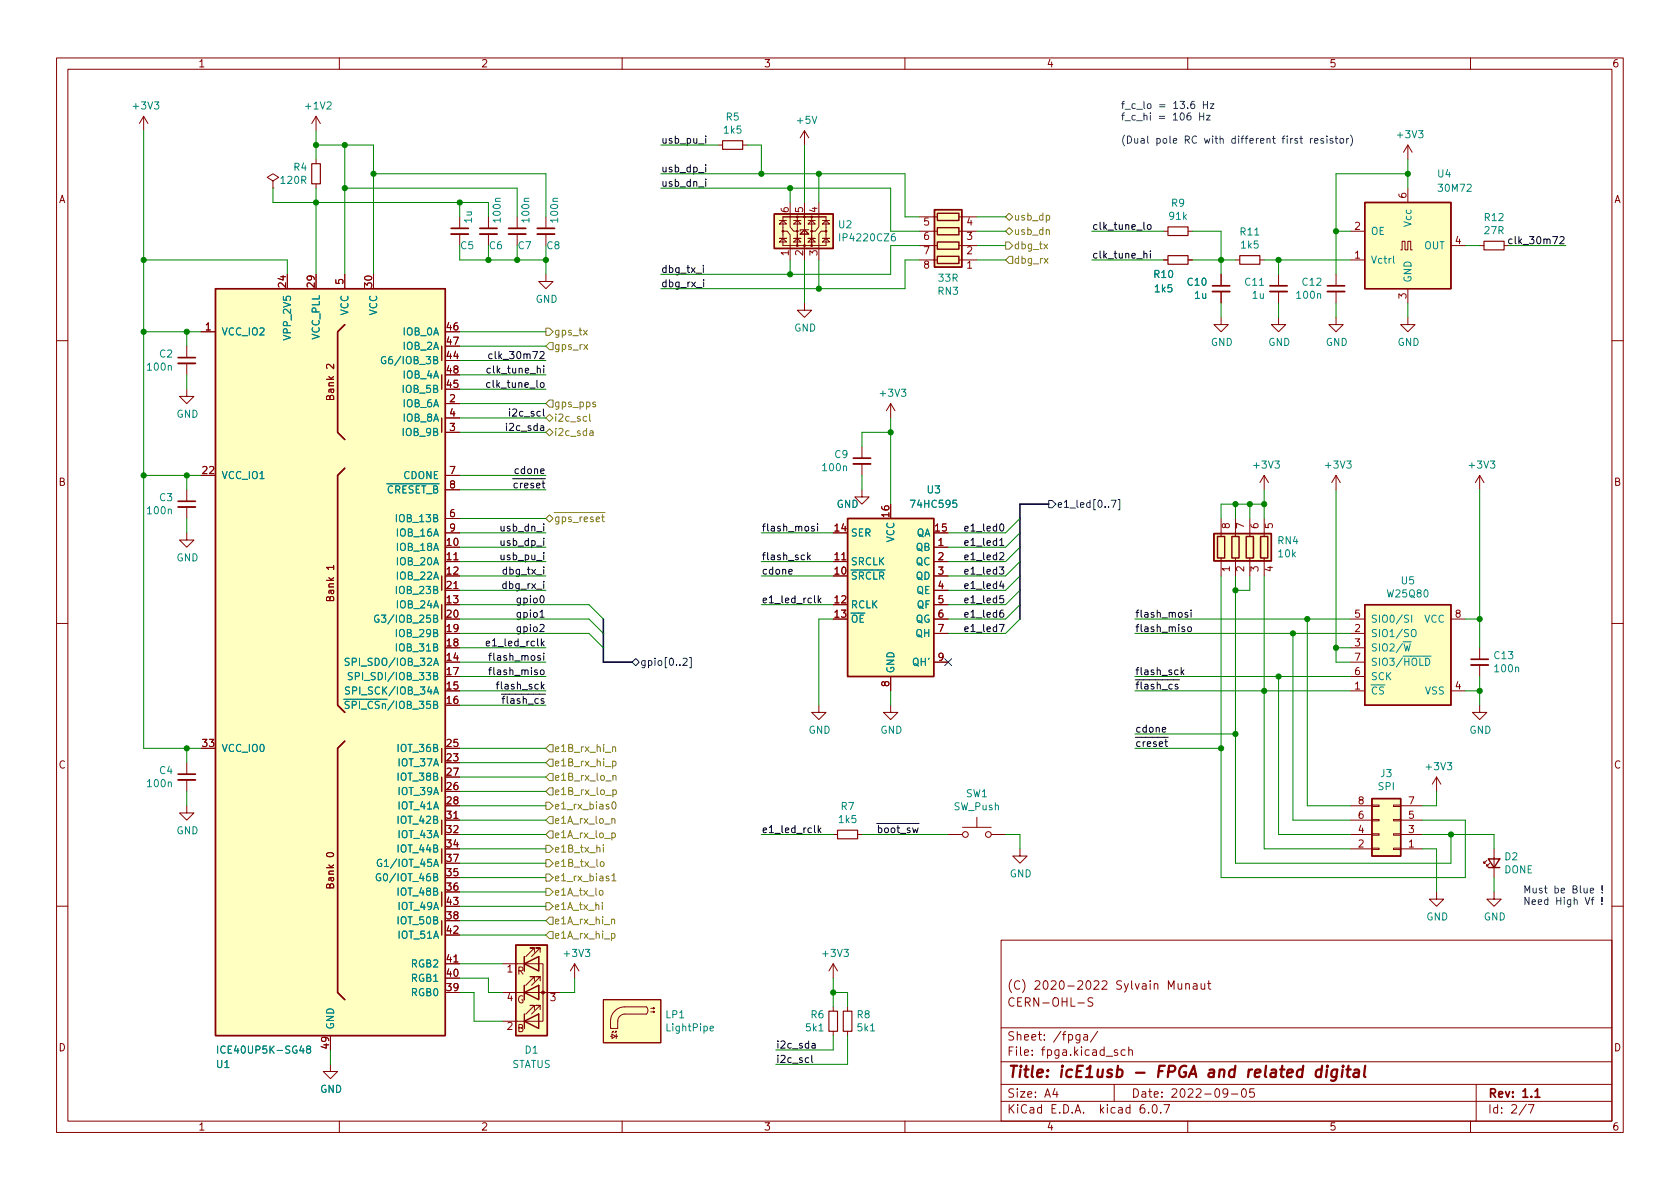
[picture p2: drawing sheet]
<svg xmlns="http://www.w3.org/2000/svg" width="297mm" height="210mm" viewBox="0 0 297 210" stroke-linecap="round" stroke-linejoin="round" font-family="sans-serif">
<g fill="none" stroke="#840000" stroke-width=".18">
<path d="M10 10.2h277v190.1h-277zM12 12.2h273v186.1h-273zM60 10.2v2M110 10.2v2M160 10.2v2M210 10.2v2M260 10.2v2M25.4 20.6l-.8 1.2M25.4 20.6v2.5M25.4 20.6l.8 1.2M48.3 32l1-.6-1-.7-1.1 .7 1.1 .6v1.3M48.3 33.3h.1"/>
<path d="M55.9 20.6l-.8 1.2M55.9 20.6v2.5M55.9 28.2v.8M55.9 32.5v.8M55.9 20.6l.7 1.2M81.3 38.3v2.1M86.4 38.3v2.1M91.4 38.3v2.1M96.5 38.3v2.1M127 25.6h.8M131.3 25.6h.8M137.8 39h1.3"/>
<path d="M138.4 39l.7 .6h-1.3zM138.4 38.3h7.6v5.1h-7.6zM139.7 35.8v4.3l.6 .8h.7M140.3 39.6l.7-.6 .6 .6zM140.3 39h1.3M141 38.3v5.1M142.2 23.1v2.5M142.2 35.8v10.2M142.2 23.1l-.7 1.3M142.2 23.1l.8 1.3M142.9 39.6l.6-.6 .6 .6zM142.9 39h1.2"/>
<path d="M143.5 38.3v5.1M144.8 35.8v4.3l-.7 .8h-.7M145.4 39h1.3M146 39l.7 .6h-1.3zM162.6 38.3h3.1M169.5 38.3h3.2M248.9 25.6l-.7 1.3M248.9 25.6v2.6M248.9 33.3v2.5M248.9 25.6l.8 1.3M35.6 58.7h2.5M61 48.5v2.5"/>
<path d="M81.3 41.4v2M86.4 41.4v2M91.4 41.4v2M96.5 48.5v1.3h1.3l-1.3 1.2-1.3-1.2h1.3M96.5 41.4v2M137.8 42.2h1.3M138.3 40.9h.9l.5 .6v4.5M138.4 42.2l.7 .6h-1.3zM140.3 42.8l.7-.6 .6 .6zM140.3 42.2h1.3M142.2 40.6l.8 .8h-1.5zM142.2 53.6v1.3h1.3l-1.3 1.2-1.2-1.2h1.2"/>
<path d="M142.9 42.8l.6-.6 .6 .6zM142.9 42.2h1.2M143 40.6h-1.5v.3M145.4 42.2h1.3M146 40.9h-.8l-.4 .5v4.6M146 42.2l.7 .6h-1.3zM162.6 43.4h3.1M162.6 46h3.1M162.6 40.9h3.1M169.5 43.4h3.2M169.5 46h3.2M169.5 40.9h3.2"/>
<path d="M205.7 46h.8M205.7 40.9h.8M210.1 46h.7M210.1 40.9h.7M215.9 56.1v1.3h1.3l-1.3 1.3-1.3-1.3h1.3M215.9 48.5v2M215.9 51.6v2M218.4 46h.8M222.8 46h.7M226.1 56.1v1.3h1.2l-1.2 1.3-1.3-1.3h1.3M226.1 48.5v2M226.1 51.6v2"/>
<path d="M236.2 56.1v1.3h1.3l-1.3 1.3-1.3-1.3h1.3M236.2 48.5v2M236.2 51.6v2M238.8 46h2.5M238.8 40.9h2.5M247.6 44.2h.3v-1.5h.5v1.5h.5v-1.5h.5v1.5h.3M248.9 56.1v1.3h1.3l-1.3 1.3-1.3-1.3h1.3M248.9 51v2.6M256.5 43.4h2.6M261.6 43.4h.8M265.9 43.4h.8M10 60.2h2"/>
<path d="M33 68.8v1.3h1.3l-1.3 1.3-1.3-1.3h1.3M33 61.2v2M33 64.3v2M59 64.4v.8l-.9-.8-.4 .3 .1 .4M78.1 61.2v2.5M78.1 66.3v2.5M78.1 73.9v2.5M78.7 71.4h2.6M78.7 76.4h2.6M78.7 73.9h2.6M152.4 79v2M157.5 71.4l-.8 1.2"/>
<path d="M157.5 71.4v2.5M157.5 71.4l.7 1.2M285 60.2h2M33 94.2v1.3h1.3l-1.3 1.3-1.3-1.3h1.3M33 86.6v2M33 89.7v2M59 100v.7M78.7 99.3h2.6M78.7 91.7h2.6M78.7 84.1h2.6M78.7 86.6h2.6M78.7 94.2h2.6"/>
<path d="M147.3 99.3h2.6M152.4 86.6v1.3h1.3l-1.3 1.2-1.3-1.2h1.3M152.4 82v2.1M165.1 96.8h2.5M165.1 99.3h2.5M215.9 91.7v3.2M215.9 98.7v3.1M218.4 91.7v3.2M218.4 98.7v3.1M221 91.7v3.2M221 98.7v3.1M223.5 84.1l-.7 1.2"/>
<path d="M223.5 84.1v2.5M223.5 91.7v3.2M223.5 98.7v3.1M223.5 84.1l.8 1.2M236.2 84.1l-.7 1.2M236.2 84.1v2.5M236.2 84.1l.8 1.2M261.6 84.1l-.7 1.2M261.6 84.1v2.5M261.6 84.1l.8 1.2M10 110.2h2M78.1 101.8v2.6"/>
<path d="M78.1 106.9v2.6M78.7 104.4h2.6M157.5 119.6v2.6M165.1 101.8h2.5M165.1 104.4h2.5M165.1 106.9h2.5M165.1 109.5h2.5M165.1 112h2.5M165.1 117.1h2.5M238.8 109.5h2.5M238.8 112h2.5M238.8 117.1h2.5"/>
<path d="M238.8 114.5h2.5M238.8 119.6h2.5M256.5 109.5h2.6M261.6 114.5v2.1M261.6 117.6v2M285 110.2h2M33 134.9v2M33 137.9v2M78.1 132.3v2.6M78.1 137.4v2.5M144.8 124.7v1.3h1.2l-1.2 1.2-1.3-1.2h1.3M157.5 124.7v1.3h1.2l-1.2 1.2-1.3-1.2h1.3"/>
<path d="M238.8 122.2h2.5M254 137.4l-.8 1.3M254 137.4v2.5M254 137.4l.8 1.3M256.5 122.2h2.6M261.6 124.7v1.3h1.3l-1.3 1.2-1.3-1.2h1.3M33 142.5v1.3h1.3l-1.3 1.2-1.3-1.2h1.3M78.1 145v2.6M78.1 150.1v2.5M78.1 157.7v2.6M78.7 145h2.6M147.3 147.6h.8"/>
<path d="M151.6 147.6h.8M167.6 147.6h2.6M170.2 146.3h5.1M172.7 144.5v1.8M175.3 147.6h2.5M180.3 150.1v1.3h1.3l-1.3 1.2-1.2-1.2h1.2M238.8 147.6h3.8M238.8 150.1h3.8M238.8 145h3.8M238.8 142.5h3.8M242.6 142.4h1.2v.2h-1.2zM242.6 144.9h1.2v.3h-1.2z"/>
<path d="M242.6 147.4h1.2v.3h-1.2zM242.6 150h1.2v.2h-1.2zM246.4 142.4h1.2v.2h-1.2zM246.4 144.9h1.2v.3h-1.2zM246.4 147.4h1.2v.3h-1.2zM246.4 150h1.2v.2h-1.2zM247.6 147.6h3.9M247.6 150.1h3.9M247.6 145h3.9M247.6 142.5h3.9M254 157.7v1.3h1.3l-1.3 1.3-1.3-1.3h1.3M262.9 152.1l-.5 .5v-.2v.2h.2"/>
<path d="M263.4 152.6l-.5 .6v-.3v.3h.2M264.2 157.7v1.3h1.2l-1.2 1.3-1.3-1.3h1.3M264.2 150.1v5.1M10 160.2h2M78.1 162.8v2.5M78.7 170.4h2.6M88.9 170.4h7.1v10.2h-7.1M88.9 175.5h2.5M92.7 174.2v2.6M92.7 169.2v2.5M92.7 175.5h6.4M94.5 178.6v-.8h-.8h.8l-1.5 1.5"/>
<path d="M94.5 173.5v-.8h-.8h.8l-1.5 1.5M94.5 168.4v-.8h-.8h.8l-1.5 1.6M95.2 174.2v2.6zM95.2 174.2h.1M95.2 169.2v2.5zM95.2 169.2h.1M95.5 178.6v-.8h-.8h.8l-1.5 1.5M95.5 173.5v-.8h-.8h.8l-1.5 1.5M95.5 168.4v-.8h-.8h.8l-1.5 1.6M101.6 170.4l-.8 1.3M101.6 170.4v2.6M101.6 170.4l.8 1.3"/>
<path d="M106.7 176.8h10.1v7.6h-10.1zM115.1 178.9h.6l-.1-.1v.3l.1-.2M115.1 178.3h.6l-.1-.1v.2l.1-.1M147.3 170.4v2.6M147.3 178v.8M147.3 170.4l-.7 1.3M147.3 170.4l.8 1.3M149.9 178v.8M177 166.3h108v32h-108zM190.6 177.4h1.1M193.2 176.5l-.6-.1-.2 .3 .1 .4 .6 .3v.4l-.2 .1h-.5M206.6 174.9v-1.5l.5 1.1 .5-1.1v1.5"/>
<path d="M208.3 173.9l.1 1h.3l.2-.1M208.9 173.9v1M209.6 174.1l.3-.2 .3 .1 .1 .9M209.6 173.9v1M211 174h.6v.9M211.6 174.3l-.5 .1a.29 .29 0 0 0-.2 .2 .29 .29 0 0 0 .2 .3h.5M212.4 173.9v1h.4l.2-.1M213 173.9v1M213.5 173.9h.6M213.7 173.4v1.3l.4 .2M285 160.2h2M58.4 188.2v1.3h1.3l-1.3 1.2-1.3-1.2h1.3"/>
<path d="M60 198.3v2M107.9 180.6a2.52 2.52 0 0 1 2.6-2.6h3.8a.9 .9 0 0 1 0 1.3h-3.8a1.29 1.29 0 0 0-1.3 1.3v1.3h-1.3v-1.3M107.9 183.3h.3M108.2 182.9l.6 .4-.6 .3zM108.5 182.4v.1l-.2-.1h.2l-.3 .2M108.8 183.3h.4M109 182.4v.1l-.2-.1h.2l-.3 .2M109 182.9v.7M110 198.3v2M147.3 182.4v.7M149.9 182.4v.7M160 198.3v2"/>
<path d="M177 194.8h108M177 191.8h108M177 187.8h108M177 181.8h108M186.5 192.5l-.4 1h1M186.9 193v1M190.9 182.9v1.2l-.3 .3h-.3M190.9 183l-.4-.1-.3 .3v.4l.2 .3h.5M191.6 183h.6l.1 .9M192.3 183.3l-.5 .1a.29 .29 0 0 0-.2 .2 .29 .29 0 0 0 .2 .3h.5M194.1 182.4l-1.3 1.9M197 191.8v3"/>
<path d="M197.6 185.7l-.4-.1-.2 .2 .1 .3 .5 .1v.4h-.6M198.9 185.7l-.4-.1-.3 .3v.4l.2 .3h.5M199.6 185.8l.2-.2 .3 .1 .1 .9M199.6 185.1v1.5M202.3 195.3a.59 .59 0 0 0-.7 .7v.5l.1 .3h.4l.3-.1v-.5l-.1-.2-.4-.1-.3 .3M203.1 196.7v.1M203.9 195.4l.2-.1a.81 .81 0 0 1 .6 .7 .81 .81 0 0 1-.3 .8h-.2a.81 .81 0 0 1-.6-.6 .81 .81 0 0 1 .3-.8zM205.2 196.7v.1M205.8 195.3h1l-.7 1.5M210 198.3v2M217.1 193.2l-.3 .3h-.3l-.3-.3 .2-.6 .4-.1 .2 .2a.99 .99 0 0 1-.4 1.3h-.2M217.7 193.5h1.2"/>
<path d="M219.7 192.6l.2-.1a.81 .81 0 0 1 .5 .7 .81 .81 0 0 1-.3 .8h-.1a.81 .81 0 0 1-.6-.6 .81 .81 0 0 1 .3-.8zM221.7 192.5h-.7l-.1 .7 .2-.1 .5 .1 .2 .2-.1 .5-.2 .1-.6-.1M260 198.3v2M261 191.8v6.5M269.9 195.3l-1.3 1.9M270.2 195.3h1l-.6 1.5"/>
<circle cx="141" cy="38.3" r=".13"/>
<circle cx="142.2" cy="38.3" r=".13"/>
<circle cx="143.5" cy="38.3" r=".13"/>
<circle cx="138.4" cy="40.9" r=".13"/>
<circle cx="141" cy="43.4" r=".13"/>
<circle cx="141" cy="40.9" r=".13"/>
<circle cx="142.2" cy="43.4" r=".13"/>
<circle cx="143.5" cy="43.4" r=".13"/>
<circle cx="143.5" cy="40.9" r=".13"/>
<circle cx="146" cy="40.9" r=".13"/>
<circle cx="170.7" cy="147.6" r=".51"/>
<circle cx="174.8" cy="147.6" r=".51"/>
</g>
<g fill="none" stroke="#840000" stroke-width=".3">
<path d="M79.8 40.4h3M84.8 40.4h3.1M89.9 40.4h3.1M95 40.4h3M214.4 50.5h3M224.5 50.5h3.1M234.7 50.5h3M31.5 63.2h3M31.5 88.6h3M150.9 81h3M260.1 116.6h3M31.5 136.9h3"/>
<path d="M271.4 193l.4-.5v1.5M271.4 194h.9"/>
</g>
<g fill="none" stroke="#840000" stroke-width=".4">
<path d="M233.7 189.2a.66 .66 0 0 0-1 .3l-.1 .6 .2 .3 .1 .1 .6-.1M233.8 188.5l-.3 2M234.6 189.1l-.1 1.4M234.7 188.5l-.1 .1 .1 .1 .1-.1-.1-.1v.2M236.4 189.2a.66 .66 0 0 0-1 .3v.6l.1 .3 .2 .1 .6-.1M236.4 189.1l-.2 1.6a.6 .6 0 0 1-.9 .3M237.4 189.1l-.2 1.4M237.5 188.5l-.1 .1 .1 .1 .1-.1-.1-.1v.2M238.1 189.1h.7M238.4 188.5l-.2 1.7 .1 .2 .4 .1M239.5 189.2l.2-.1 .5 .1v1.3M240.3 189.6l-.7 .1a.4 .4 0 0 0-.3 .3 .4 .4 0 0 0 .2 .5l.7-.1"/>
<path d="M241.4 188.5l-.2 1.7 .2 .3"/>
</g>
<path d="M79.8 41.4h3M84.8 41.4h3.1M89.9 41.4h3.1M95 41.4h3M214.4 51.6h3M224.5 51.6h3.1M234.7 51.6h3M31.5 64.3h3M31.5 89.7h3M150.9 82h3M260.1 117.6h3M31.5 137.9h3" fill="none" stroke="#840000" stroke-width=".33"/>
<path d="M55.1 29h1.5v3.5h-1.5zM127.8 24.9h3.5v1.5h-3.5zM206.5 40.1h3.6v1.6h-3.6zM206.5 45.2h3.6v1.5h-3.6zM219.2 45.2h3.6v1.5h-3.6zM262.4 42.7h3.5v1.5h-3.5zM148.1 146.8h3.5v1.5h-3.5zM146.6 178.8h1.5v3.6h-1.5zM149.1 178.8h1.5v3.6h-1.5z" fill="none" stroke="#840000" stroke-width=".2"/>
<g fill="#ffffc2" stroke="#ffffc2" stroke-width=".18">
<path d="M136.9 37.8h10.4v6.1h-10.4z"/>
<path d="M165.2 37.1h4.9v10.1h-4.9z"/>
<path d="M241.3 35.8h15.2v15.2h-15.2z"/>
<path d="M149.9 91.7h15.2v27.9h-15.2z"/>
<path d="M242.6 141.2h5v10.2h-5z"/>
<path d="M106.7 176.8h10.1v7.6h-10.1z"/>
<path d="M91.2 167.1h5.6v16h-5.6z"/>
<path d="M214.6 94.4h10.2v4.8h-10.2z"/>
<path d="M241.3 106.9h15.2v17.8h-15.2z"/>
<path d="M38.1 51h40.6v132.1h-40.6z"/>
</g>
<g fill="none" stroke="#840000" stroke-width=".25">
<path d="M136.9 37.8h10.4v6.1h-10.4zM165.2 37.1h4.9v10.1h-4.9zM165.7 37.7h3.8v1.3h-3.8zM241.3 35.8h15.2v15.2h-15.2zM38.1 51h40.6v132.1h-40.6zM61 57.4l-1.3 1.3v17.7l1.3 1.3M165.7 45.3h3.8v1.3h-3.8zM165.7 42.8h3.8v1.3h-3.8zM165.7 40.3h3.8v1.2h-3.8zM61 82.8l-1.3 1.3v40.6l1.3 1.3M149.9 91.7h15.2v27.9h-15.2zM214.6 94.4h10.2v4.8h-10.2z"/>
<path d="M215.3 94.9h1.2v3.8h-1.2zM217.8 94.9h1.3v3.8h-1.3zM220.3 94.9h1.3v3.8h-1.3zM222.9 94.9h1.3v3.8h-1.3zM241.3 106.9h15.2v17.8h-15.2zM61 131.1l-1.3 1.2v43.2l1.3 1.3M242.6 141.2h5v10.2h-5zM263.1 151.9h2.1l-1 1.5zM263.1 153.4h2.1M91.2 167.1h5.6v16h-5.6zM92.7 175.5l2.5-1.3v2.6zM92.7 170.4l2.5-1.2v2.5z"/>
<path d="M92.7 169.2v2.5M92.7 174.2v2.6M92.7 179.3v2.6M92.7 180.6l2.5-1.3v2.6z"/>
</g>
<g fill="none" stroke="#008484" stroke-width=".18">
<path d="M246.4 45.3v1.1l.2 .1M68.2 63.1a.59 .59 0 0 0-.8 .6 .59 .59 0 0 0 .8 .6v-.5h-.2M61.7 116.5l-.4-.1-.2 .1v.4l.5 .2 .1 .3-.2 .3-.5-.1M62.3 119l-.5-.1-.2 .2v.3l.6 .3 .1 .3-.3 .2-.4-.1M66.9 108.8a.59 .59 0 0 0-.7 .6 .59 .59 0 0 0 .7 .6l.1-.5h-.2M249 108.8h-.4l-.2 .1v.4l.5 .2 .1 .3-.2 .2h-.5M249.6 111.5l.2-.2a.43 .43 0 0 1 .6 .4v.5a.42 .42 0 0 1-.4 .4 .42 .42 0 0 1-.5-.4zM249.6 108.8v1.2M61.8 121.5h-.5l-.2 .1v.4l.6 .2 .1 .3-.2 .2h-.5M67.2 154.6a.59 .59 0 0 0-.7 .5 .59 .59 0 0 0 .7 .6l.1-.5h-.2M67.4 152a.59 .59 0 0 0-.7 .6 .59 .59 0 0 0 .7 .6l.1-.5h-.3M38.5 185v1.2"/>
<path d="M54.4 185.5l-.2-.2 .1-.2 .1-.1h.4l.1 .2v.2l-.6 .2-.1 .2v.2l.2 .2h.4l.1-.2v-.4l-.2-.1M125.6 181.9l.6-.1-.1-.3h-.4l-.1 .1v.6h.5"/>
</g>
<circle cx="96" cy="175.5" r=".25" fill="#840000" stroke="#840000" stroke-width=".18"/>
<g fill="none" stroke="#848400" stroke-width=".18">
<path d="M177.8 38.3l.6-.6 .7 .6-.7 .7zM185 38.1h.4l.2 .2-.1 .6h-.5M96.5 58h.7l.6 .7-.6 .6h-.7zM103.2 58.4l.6 .8M103.8 58.4l-.6 .8M177.8 46l.6-.7h.7v1.3h-.7zM177.8 40.9l.6-.6 .7 .6-.7 .6zM177.8 42.8h.6l.7 .6-.7 .7h-.6zM184.6 43.2l.6 .8M184.6 45.7l.7 .8M185 40.7l.2-.1 .3 .1v.8M185.2 43.2l-.6 .8"/>
<path d="M185.3 45.7l-.7 .8M96.5 73.9l.7-.6 .6 .6-.6 .6zM96.5 76.4l.7-.6 .6 .6-.6 .7zM97.2 60.6h.6v1.2h-.6l-.7-.6zM97.2 70.7h.6v1.3h-.6l-.7-.6zM103.2 60.9l.7 .9M103.9 60.9l-.7 .9M104.3 73.2v1.1l.1 .2M104.3 76.2h.5l.1 .8M104.9 76.5h-.5l-.1 .2 .1 .3h.5M105.3 71.2l-.3-.1-.2 .2 .1 .2 .4 .1v.3h-.5M97.2 91.1l.6 .6-.6 .6-.7-.6z"/>
<path d="M97.2 131.7h.6v1.3h-.6l-.7-.7zM97.2 139.3h.6v1.3h-.6l-.7-.7zM97.2 134.2h.6v1.3h-.6l-.7-.6zM97.2 136.8h.6v1.2h-.6l-.7-.6zM108.3 132.2l.2-.1h.3l.1 .8M108.3 134.7l.4-.1 .2 .2-.1 .6h-.5M108.4 139.7h.3l.3 .2-.1 .6h-.5M108.4 137.3l.2-.2 .3 .1v.8M108.4 137.1v.9M96.5 154.6h.7l.6 .6-.6 .6h-.7zM96.5 141.9h.7l.6 .6-.6 .6h-.7zM96.5 149.5h.7l.6 .6-.6 .6h-.7z"/>
<path d="M96.5 157.1h.7l.6 .6-.6 .7h-.7zM96.5 159.6h.7l.6 .7-.6 .6h-.7zM96.5 152h.7l.6 .6-.6 .7h-.7zM97.2 146.9h.6v1.3h-.6l-.7-.6zM97.2 144.4h.6v1.3h-.6l-.7-.7zM106 157.6l.2-.1 .4 .1v.5l-.1 .1-.3 .1-.2-.1zM106.3 152.4h.3l.2 .2v.4l-.2 .2h-.3l-.2-.2zM106.5 159.6v.1M106.5 160v.8M106.7 149.4v.1M106.7 149.8v.9M108.2 154.9l.4-.4v1.3"/>
<path d="M108.2 147.4l.4-.1 .2 .2-.1 .6h-.5M108.2 144.9l.2-.1h.3v.8M108.2 155.8h.7M108.4 141.9l.1-.1a.68 .68 0 0 1 .4 .6 .68 .68 0 0 1-.4 .7 .84 .84 0 0 1-.1-1.2zM97.2 164.7h.6v1.3h-.6l-.7-.7zM97.2 162.2h.6v1.2h-.6l-.7-.6zM108.1 165.1h.4l.2 .2-.1 .6h-.5M108.1 162.7l.2-.2 .3 .1 .1 .8"/>
</g>
<path d="M185.4 88.5h.7l.6 .6-.6 .7h-.7zM196.5 88.5h.8l-.5 1.2M197.7 88.3h.3v1.8h-.3M111.8 117.1l.6-.6 .6 .6-.6 .6zM120.8 116.5l.5-.1 .2 .4-.8 .9h.8M121.9 116.3h.3v1.8h-.3M167 116.5l1.2 1.2M168.2 116.5l-1.2 1.2" fill="none" stroke="#000084" stroke-width=".18"/>
<g fill="none" stroke="#000" stroke-width=".18">
<path d="M124.8 29.1v.2M124.8 31.7v.1M124.8 24.1v.1M124.8 24.5v.8M124.8 29.6v.8M124.8 32.1v.8M203 39.8l.3-.1 .2 .3v.3l-.2 .3-.3-.1-.1-.2zM123.1 48.3h1M124.4 46.9v.1M124.4 47.3v.9M124.4 49.5v.1M124.4 49.9v.8"/>
<path d="M202.2 44.9l.2-.1 .3 .1 .1 .7M203.4 44.4v.1M203.4 44.8v.8M267.4 42.3h-.4l-.3 .2 .2 .5h.5M86.6 67.7h-.3l-.3 .2 .2 .5h.4M86.7 65.2l-.4-.1-.2 .3 .1 .5h.5M87 62.6h-.4l-.2 .2 .1 .6h.5M89.5 74.9v.1M90.1 72.3v.1M90.1 72.7v.9M142.8 97.7v1.3M142.9 98.5l.4 .5"/>
<path d="M143.3 98.1l-.5 .5M143.9 93.1h-.3l-.1 .1v.2l.4 .1v.3h-.4M144.6 92.6v.2M144.6 93.1v.8M170.6 93.5l.6-.1-.1-.3h-.3l-.2 .1v.6h.5M170.6 98.6l.6-.2-.1-.2-.3-.1-.2 .2v.6h.5M170.6 96l.6-.1-.1-.2-.3-.1-.2 .2v.6h.5M86 113.8l.6-.1-.1-.3h-.3l-.2 .2v.6h.5M86.4 118.5h.5M86.4 115.9h.5M86.9 118l-.3 .2v1.1M86.9 115.5l-.3 .2v1.1"/>
<path d="M139.5 101.1l.6-.1-.1-.3h-.3l-.2 .2v.6h.5M144.7 105.3v1.3M144.8 106.1l.4 .5M145.2 105.8l-.5 .4M170.6 106.2l.6-.1-.1-.3h-.3l-.2 .1v.6h.5M170.6 103.6l.6-.1-.1-.2-.3-.1-.2 .2v.6h.5M170.6 111.3l.6-.2-.1-.2-.3-.1-.2 .2v.6h.5M170.6 101.1l.6-.1-.1-.3h-.3l-.2 .2v.6h.5M170.6 108.7l.6-.1-.1-.2-.3-.1-.2 .2v.6h.5M208.8 118v1.3M209 118.8l.3 .5M209.3 118.5l-.5 .4"/>
<path d="M210 108.4l-.3-.1-.2 .2 .1 .2 .4 .1v.3h-.5M210.1 110.9l.3-.1 .3 .3v.3l-.3 .3-.3-.1-.1-.2zM210.6 107.9v.1M210.6 108.3v.8M87.7 121h.5M205.5 129l.6-.1v-.2l-.4-.1-.2 .2 .1 .6h.5M144.7 146v1.2M144.8 146.8l.4 .4M145.2 146.4l-.5 .5M143.5 186.6v1.1l.2 .2M143.6 184.6h.5v.7M144.1 184.8l-.4 .1-.2 .1 .2 .3h.4"/>
</g>
<g fill="none" stroke="#0000c2" stroke-width=".18">
<path d="M212.1 20v1.2M212.8 17.9v1.3M212.8 18.5h.7M212.8 20v1.2M213.5 17.9v1.3M214 18.3h.6l-.6 .9h.6M212.1 20.6h.7M213.3 20.4h.7l-.7 .8h.7M231.7 24.5v.8M232.1 24.5l-.4 .2M232.4 24.9l.6-.1v-.3h-.4l-.2 .2 .1 .6h.5M234 24.5h-.3l-.2 .2 .1 .1 .4 .2v.3h-.5"/>
<path d="M234.6 24.1v.1M234.6 24.5v.8M235.6 24.5h-.3l-.2 .2 .1 .1 .4 .2v.3h-.5M236.1 24.5h.4M236.2 24.1v1l.3 .2M237 24.5h.3l.3 .2v.4l-.3 .2h-.3l-.1-.2zM238.1 24.5v.8M238.5 24.5l-.4 .2M238.8 23.9a1.46 1.46 0 0 1 0 1.9M281.2 157.5l.6-.1-.1-.3h-.3l-.2 .1v.6h.5M281.4 159.1h.4M281.8 158.7l-.3 .2v1"/>
<path d="M283.2 159.8v.1M283.2 158.7v.8M283.3 157.8v.1M283.3 156.6v.8"/>
</g>
<path d="M185.4 89.1h-5.1v20.4M106.7 109.5v7.6h5.1" fill="none" stroke="#000084" stroke-width=".3"/>
<g fill="none" stroke="#008400" stroke-width=".18">
<path d="M25.4 23.1v109.2h10.2M48.3 33.3v2.5h38.1v2.5M55.9 25.6h10.1v22.9M55.9 23.1v5.1M55.9 33.3v15.2M61 33.3h30.4v5M61 25.6v22.9M66 30.7h30.5v7.6M81.3 35.8v2.5M116.8 33.3h40.7v7.6h5.1M116.8 30.7h43.2v7.6h2.6M116.8 25.6h10.2"/>
<path d="M132.1 25.6h2.5v5.1M139.7 33.3v2.5M142.2 25.6v10.2M144.8 30.7v5.1M172.7 38.3h5.1M248.9 30.7h-12.7v17.8M248.9 28.2v5.1M25.4 46h25.4v2.5M25.4 58.7h10.2M33 58.7v2.5M81.3 43.4v2.6h15.2M81.3 58.7h15.2"/>
<path d="M86.4 43.4v2.6M91.4 43.4v2.6M96.5 43.4v5.1M139.7 46v2.5M142.2 46v7.6M144.8 46v5M162.6 46h-2.6v5h-43.2M162.6 43.4h-5.1v5.1h-40.7M172.7 46h5.1M172.7 40.9h5.1M172.7 43.4h5.1M193 46h12.7"/>
<path d="M193 40.9h12.7M210.8 40.9h5.1v7.6M210.8 46h7.6M215.9 53.6v2.5M223.5 46h15.3M226.1 46v2.5M226.1 53.6v2.5M236.2 53.6v2.5M236.2 40.9h2.6M248.9 53.6v2.5M259.1 43.4h2.5M266.7 43.4h10.2"/>
<path d="M33 66.3v2.5M81.3 76.4h15.2M81.3 68.8h15.2M81.3 73.9h15.2M81.3 71.4h15.2M81.3 61.2h15.2M81.3 66.3h15.2M81.3 63.7h15.2M157.5 73.9v15.2M157.5 76.4h-5.1v2.6M25.4 84.1h10.2M33 84.1v2.5"/>
<path d="M33 91.7v2.5M81.3 96.8h15.2M81.3 94.2h15.2M81.3 99.3h15.2M81.3 84.1h15.2M81.3 86.6h15.2M81.3 91.7h15.2M134.6 94.2h12.7M134.6 99.3h12.7M152.4 84.1v2.5M180.3 94.2l-2.5 2.6h-10.2M180.3 91.7l-2.5 2.5h-10.2"/>
<path d="M180.3 99.3l-2.5 2.5h-10.2M180.3 96.8l-2.5 2.5h-10.2M218.4 89.1v2.6M221 89.1v2.6M223.5 86.6v5.1M223.5 89.1h-7.6v2.6M236.2 86.6v30.5h2.6M261.6 86.6v27.9M81.3 114.5h15.2M81.3 109.5h22.8l2.6 2.5M81.3 104.4h15.2M81.3 112h22.8l2.6 2.5"/>
<path d="M81.3 117.1h15.2M81.3 119.6h15.2M81.3 101.8h15.2M81.3 106.9h22.8l2.6 2.6M134.6 101.8h12.7M134.6 106.9h12.7M147.3 109.5h-2.5v15.2M180.3 106.9l-2.5 2.6h-10.2M180.3 101.8l-2.5 2.6h-10.2M180.3 109.5l-2.5 2.5h-10.2M180.3 104.4l-2.5 2.5h-10.2M200.7 109.5h38.1"/>
<path d="M200.7 112h38.1M200.7 119.6h38.1M215.9 101.8v53.4h43.2v-10.2h-7.6M218.4 101.8v50.8h38.1v-5M221 101.8v2.6h-2.6M223.5 101.8v48.3h15.3M226.1 119.6v28h12.7M228.6 112v33h10.2M231.1 109.5v33h7.7M236.2 114.5h2.6M259.1 109.5h2.5M261.6 119.6v5.1"/>
<path d="M33 132.3v2.6M33 139.9v2.6M81.3 122.2h15.2M81.3 132.3h15.2M81.3 139.9h15.2M81.3 134.9h15.2M81.3 124.7h15.2M81.3 137.4h15.2M157.5 122.2v2.5M200.7 122.2h38.1M200.7 129.8h17.7M200.7 132.3h15.2"/>
<path d="M254 139.9v2.6h-2.5M259.1 122.2h2.5M81.3 150.1h15.2M81.3 155.2h15.2M81.3 147.6h15.2M81.3 152.6h15.2M81.3 142.5h15.2M81.3 145h15.2M81.3 157.7h15.2M134.6 147.6h12.7M152.4 147.6h15.2M177.8 147.6h2.5v2.5"/>
<path d="M251.5 150.1h2.5v7.6M251.5 147.6h12.7v2.5M264.2 155.2v2.5M81.3 175.5h2.5v5.1h5.1M81.3 173h5.1v2.5h2.5M81.3 170.4h7.6M81.3 165.3h15.2M81.3 162.8h15.2M81.3 160.3h15.2M101.6 173v2.5h-2.5M147.3 175.5h2.6v2.5M147.3 173v5"/>
<path d="M58.4 185.7v2.5M147.3 183.1v2.6h-10.1M149.9 183.1v5.1h-12.7"/>
</g>
<g fill="#008400" stroke="#008400" stroke-width=".18">
<circle cx="66" cy="30.7" r=".46"/>
<circle cx="81.3" cy="35.8" r=".46"/>
<circle cx="55.9" cy="25.6" r=".46"/>
<circle cx="55.9" cy="35.8" r=".46"/>
<circle cx="61" cy="33.3" r=".46"/>
<circle cx="61" cy="25.6" r=".46"/>
<circle cx="25.4" cy="58.7" r=".46"/>
<circle cx="25.4" cy="46" r=".46"/>
<circle cx="33" cy="84.1" r=".46"/>
<circle cx="25.4" cy="84.1" r=".46"/>
<circle cx="33" cy="58.7" r=".46"/>
<circle cx="33" cy="132.3" r=".46"/>
<circle cx="96.5" cy="46" r=".46"/>
<circle cx="86.4" cy="46" r=".46"/>
<circle cx="91.4" cy="46" r=".46"/>
<circle cx="157.5" cy="76.4" r=".46"/>
<circle cx="144.8" cy="51" r=".46"/>
<circle cx="139.7" cy="48.5" r=".46"/>
<circle cx="134.6" cy="30.7" r=".46"/>
<circle cx="147.3" cy="175.5" r=".46"/>
<circle cx="261.6" cy="122.2" r=".46"/>
<circle cx="261.6" cy="109.5" r=".46"/>
<circle cx="256.5" cy="147.6" r=".46"/>
<circle cx="218.4" cy="89.1" r=".46"/>
<circle cx="223.5" cy="89.1" r=".46"/>
<circle cx="221" cy="89.1" r=".46"/>
<circle cx="226.1" cy="46" r=".46"/>
<circle cx="223.5" cy="122.2" r=".46"/>
<circle cx="215.9" cy="132.3" r=".46"/>
<circle cx="218.4" cy="129.8" r=".46"/>
<circle cx="218.4" cy="104.4" r=".46"/>
<circle cx="144.8" cy="30.7" r=".46"/>
<circle cx="139.7" cy="33.3" r=".46"/>
<circle cx="236.2" cy="40.9" r=".46"/>
<circle cx="248.9" cy="30.7" r=".46"/>
<circle cx="215.9" cy="46" r=".46"/>
<circle cx="231.1" cy="109.5" r=".46"/>
<circle cx="236.2" cy="114.5" r=".46"/>
<circle cx="226.1" cy="119.6" r=".46"/>
<circle cx="228.6" cy="112" r=".46"/>
</g>
<text font-size="2.8" fill="#840000" x="178" y="190.6">Title: icE1usb - FPGA and related digital</text>
<g font-size="2.1" fill="#840000">
<text x="178" y="178">CERN-OHL-S</text>
<text x="178" y="175">(C) 2020-2022 Sylvain Munaut</text>
<text x="178" y="184">Sheet: /fpga/</text>
<text x="178" y="186.7">File: fpga.kicad_sch</text>
<text x="178" y="196.9">KiCad E.D.A. kicad 6.0.7</text>
<text x="178" y="194.1">Size: A4</text>
<text x="200" y="194.1">Date: 2022-09-05</text>
<text x="263" y="194.1">Rev: 1.1</text>
<text x="263" y="196.9">Id: 2/7</text>
</g>
<g font-size="1.8" fill="#840000">
<text x="35" y="11.9">1</text>
<text x="85" y="11.9">2</text>
<text x="135" y="11.9">3</text>
<text x="185" y="11.9">4</text>
<text x="235" y="11.9">5</text>
<text x="285" y="11.9">6</text>
<text x="10.3" y="35.9">A</text>
<text x="248.7" y="35" transform="rotate(-90 248.7 35)">6</text>
<text x="285.3" y="35.9">A</text>
<text x="139.4" y="37.6" transform="rotate(-90 139.4 37.6)">6</text>
<text x="142" y="37.6" transform="rotate(-90 142 37.6)">5</text>
<text x="144.5" y="37.6" transform="rotate(-90 144.5 37.6)">4</text>
<text x="163.3" y="39.9">5</text>
<text x="171" y="39.9">4</text>
<text x="239.5" y="40.6">2</text>
<text x="139.4" y="45.2" transform="rotate(-90 139.4 45.2)">1</text>
<text x="142" y="45.2" transform="rotate(-90 142 45.2)">2</text>
<text x="144.5" y="45.2" transform="rotate(-90 144.5 45.2)">3</text>
<text x="163.3" y="42.4">6</text>
<text x="163.3" y="45">7</text>
<text x="163.3" y="47.5">8</text>
<text x="171" y="47.5">1</text>
<text x="171" y="45">2</text>
<text x="171" y="42.4">3</text>
<text x="239.5" y="45.7">1</text>
<text x="257.3" y="43.2">4</text>
<text x="50.5" y="50.8" transform="rotate(-90 50.5 50.8)">24</text>
<text x="55.6" y="50.8" transform="rotate(-90 55.6 50.8)">29</text>
<text x="60.7" y="50.3" transform="rotate(-90 60.7 50.3)">5</text>
<text x="65.8" y="50.8" transform="rotate(-90 65.8 50.8)">30</text>
<text x="248.7" y="52.8" transform="rotate(-90 248.7 52.8)">3</text>
<text x="36.3" y="58.4">1</text>
<text x="79" y="58.4">46</text>
<text x="79" y="63.5">44</text>
<text x="79" y="61">47</text>
<text x="59.1" y="70.5" transform="rotate(-90 59.1 70.5)">Bank 2</text>
<text x="79" y="68.6">45</text>
<text x="79" y="66">48</text>
<text x="79.5" y="71.1">2</text>
<text x="79.5" y="76.2">3</text>
<text x="79.5" y="73.7">4</text>
<text x="35.8" y="83.8">22</text>
<text x="79.5" y="83.8">7</text>
<text x="10.3" y="85.9">B</text>
<text x="79.5" y="86.4">8</text>
<text x="285.3" y="85.9">B</text>
<text x="79.5" y="91.4">6</text>
<text x="79.5" y="94">9</text>
<text x="147.6" y="94">14</text>
<text x="157.2" y="91.4" transform="rotate(-90 157.2 91.4)">16</text>
<text x="165.4" y="94">15</text>
<text x="217.4" y="93.5" transform="rotate(-90 217.4 93.5)">8</text>
<text x="220" y="93.5" transform="rotate(-90 220 93.5)">7</text>
<text x="222.5" y="93.5" transform="rotate(-90 222.5 93.5)">6</text>
<text x="225" y="93.5" transform="rotate(-90 225 93.5)">5</text>
<text x="79" y="96.5">10</text>
<text x="79" y="99.1">11</text>
<text x="79" y="101.6">12</text>
<text x="147.6" y="101.6">10</text>
<text x="147.6" y="99.1">11</text>
<text x="165.9" y="96.5">1</text>
<text x="165.9" y="99.1">2</text>
<text x="165.9" y="101.6">3</text>
<text x="217.4" y="101.1" transform="rotate(-90 217.4 101.1)">1</text>
<text x="220" y="101.1" transform="rotate(-90 220 101.1)">2</text>
<text x="222.5" y="101.1" transform="rotate(-90 222.5 101.1)">3</text>
<text x="225" y="101.1" transform="rotate(-90 225 101.1)">4</text>
<text x="59.1" y="106" transform="rotate(-90 59.1 106)">Bank 1</text>
<text x="79" y="106.7">13</text>
<text x="79" y="104.1">21</text>
<text x="147.6" y="106.7">12</text>
<text x="165.9" y="104.1">4</text>
<text x="165.9" y="106.7">5</text>
<text x="79" y="111.8">19</text>
<text x="79" y="109.2">20</text>
<text x="147.6" y="109.2">13</text>
<text x="165.9" y="109.2">6</text>
<text x="165.9" y="111.8">7</text>
<text x="239.5" y="111.8">2</text>
<text x="239.5" y="109.2">5</text>
<text x="257.3" y="109.2">8</text>
<text x="79" y="116.8">14</text>
<text x="79" y="119.4">17</text>
<text x="79" y="114.3">18</text>
<text x="165.9" y="116.8">9</text>
<text x="239.5" y="114.3">3</text>
<text x="239.5" y="119.4">6</text>
<text x="239.5" y="116.8">7</text>
<text x="79" y="121.9">15</text>
<text x="79" y="124.5">16</text>
<text x="157.2" y="121.4" transform="rotate(-90 157.2 121.4)">8</text>
<text x="239.5" y="121.9">1</text>
<text x="257.3" y="121.9">4</text>
<text x="10.3" y="135.9">C</text>
<text x="35.8" y="132.1">33</text>
<text x="79" y="134.6">23</text>
<text x="79" y="132.1">25</text>
<text x="79" y="137.2">27</text>
<text x="285.3" y="135.9">C</text>
<text x="79" y="139.7">26</text>
<text x="79" y="142.2">28</text>
<text x="240.2" y="142.2">8</text>
<text x="249.1" y="142.2">7</text>
<text x="79" y="144.8">31</text>
<text x="79" y="147.3">32</text>
<text x="79" y="149.9">34</text>
<text x="240.2" y="149.9">2</text>
<text x="240.2" y="147.3">4</text>
<text x="240.2" y="144.8">6</text>
<text x="249.1" y="149.9">1</text>
<text x="249.1" y="147.3">3</text>
<text x="249.1" y="144.8">5</text>
<text x="79" y="154.9">35</text>
<text x="79" y="152.4">37</text>
<text x="59.1" y="156.8" transform="rotate(-90 59.1 156.8)">Bank 0</text>
<text x="79" y="157.5">36</text>
<text x="79" y="160">43</text>
<text x="79" y="162.6">38</text>
<text x="79" y="165.1">42</text>
<text x="79" y="172.7">40</text>
<text x="79" y="170.2">41</text>
<text x="89.7" y="172">1</text>
<text x="91.4" y="172.3">R</text>
<text x="79" y="175.3">39</text>
<text x="89.7" y="177">4</text>
<text x="91.4" y="177.4">G</text>
<text x="97.3" y="177">3</text>
<text x="10.3" y="185.9">D</text>
<text x="58.2" y="185.4" transform="rotate(-90 58.2 185.4)">49</text>
<text x="89.7" y="182.1">2</text>
<text x="91.4" y="182.5">B</text>
<text x="285.3" y="185.9">D</text>
<text x="35" y="199.9">1</text>
<text x="85" y="199.9">2</text>
<text x="135" y="199.9">3</text>
<text x="185" y="199.9">4</text>
<text x="235" y="199.9">5</text>
<text x="285" y="199.9">6</text>
</g>
<g font-size="1.8" fill="#008484">
<text x="23.7" y="19.3">+3V3</text>
<text x="54.2" y="19.3">+1V2</text>
<text x="128.1" y="23.6">1k5</text>
<text x="128.4" y="21.3">R5</text>
<text x="141" y="21.9">+5V</text>
<text x="247.2" y="24.4">+3V3</text>
<text x="49.8" y="32.5">120R</text>
<text x="52" y="30.2">R4</text>
<text x="254.2" y="31.4">U4</text>
<text x="254.5" y="33.9">30M72</text>
<text x="83.4" y="39.4" transform="rotate(-90 83.4 39.4)">1u</text>
<text x="88.5" y="39.2" transform="rotate(-90 88.5 39.2)">100n</text>
<text x="93.6" y="39.2" transform="rotate(-90 93.6 39.2)">100n</text>
<text x="98.7" y="39.2" transform="rotate(-90 98.7 39.2)">100n</text>
<text x="148.3" y="40.4">U2</text>
<text x="206.8" y="38.9">91k</text>
<text x="207.1" y="36.5">R9</text>
<text x="219.4" y="41.6">R11</text>
<text x="242.3" y="41.5">OE</text>
<text x="249.6" y="40" transform="rotate(-90 249.6 40)">Vcc</text>
<text x="262.5" y="39.1">R12</text>
<text x="262.5" y="41.4">27R</text>
<text x="81.5" y="44.1">C5</text>
<text x="86.5" y="44.1">C6</text>
<text x="91.6" y="44.1">C7</text>
<text x="96.7" y="44.1">C8</text>
<text x="148.9" y="42.7">IP4220CZ6</text>
<text x="219.5" y="43.9">1k5</text>
<text x="242.3" y="46.6">Vctrl</text>
<text x="251.8" y="44.1">OUT</text>
<text x="94.7" y="53.5">GND</text>
<text x="165.9" y="52.1">RN3</text>
<text x="166" y="49.8">33R</text>
<text x="204.1" y="49.1">R10</text>
<text x="204.3" y="51.7">1k5</text>
<text x="210" y="50.5">C10</text>
<text x="211.3" y="52.8">1u</text>
<text x="220.2" y="50.5">C11</text>
<text x="221.5" y="52.8">1u</text>
<text x="229.4" y="52.8">100n</text>
<text x="230.3" y="50.5">C12</text>
<text x="249.6" y="50" transform="rotate(-90 249.6 50)">GND</text>
<text x="39.1" y="59.3">VCC_IO2</text>
<text x="51.4" y="59.7" transform="rotate(-90 51.4 59.7)">VPP_2V5</text>
<text x="61.6" y="55.8" transform="rotate(-90 61.6 55.8)">VCC</text>
<text x="66.7" y="55.8" transform="rotate(-90 66.7 55.8)">VCC</text>
<text x="71.3" y="59.3">IOB_0A</text>
<text x="140.4" y="58.6">GND</text>
<text x="26.2" y="65.5">100n</text>
<text x="28.2" y="63.2">C2</text>
<text x="56.5" y="60.1" transform="rotate(-90 56.5 60.1)">VCC_PLL</text>
<text x="68.5" y="64.4">G6/IOB_3B</text>
<text x="71.3" y="61.8">IOB_2A</text>
<text x="214.1" y="61.2">GND</text>
<text x="224.2" y="61.2">GND</text>
<text x="234.4" y="61.2">GND</text>
<text x="247.1" y="61.2">GND</text>
<text x="71.3" y="69.5">IOB_5B</text>
<text x="71.3" y="66.9">IOB_4A</text>
<text x="155.8" y="70.1">+3V3</text>
<text x="31.2" y="73.9">GND</text>
<text x="71.3" y="72">IOB_6A</text>
<text x="71.3" y="77.1">IOB_9B</text>
<text x="71.3" y="74.5">IOB_8A</text>
<text x="145.6" y="83.3">100n</text>
<text x="147.6" y="81">C9</text>
<text x="221.8" y="82.8">+3V3</text>
<text x="234.5" y="82.8">+3V3</text>
<text x="259.9" y="82.8">+3V3</text>
<text x="28.2" y="88.6">C3</text>
<text x="39.1" y="84.7">VCC_IO1</text>
<text x="66.9" y="87.2">~{CRESET_B}</text>
<text x="71.3" y="84.7">CDONE</text>
<text x="147.9" y="89.8">GND</text>
<text x="161.4" y="89.8">74HC595</text>
<text x="164" y="87.2">U3</text>
<text x="26.2" y="90.9">100n</text>
<text x="70.4" y="92.3">IOB_13B</text>
<text x="70.4" y="94.9">IOB_16A</text>
<text x="150.4" y="94.9">SER</text>
<text x="158.1" y="95.9" transform="rotate(-90 158.1 95.9)">VCC</text>
<text x="161.9" y="94.9">QA</text>
<text x="31.2" y="99.3">GND</text>
<text x="70.4" y="97.4">IOB_18A</text>
<text x="70.4" y="99.9">IOB_20A</text>
<text x="150.4" y="99.9">SRCLK</text>
<text x="161.9" y="97.4">QB</text>
<text x="161.9" y="99.9">QC</text>
<text x="226" y="96.2">RN4</text>
<text x="226.1" y="98.5">10k</text>
<text x="70.4" y="102.5">IOB_22A</text>
<text x="70.4" y="107.6">IOB_24A</text>
<text x="70.4" y="105">IOB_23B</text>
<text x="150.4" y="102.5">~{SRCLR}</text>
<text x="150.4" y="107.6">RCLK</text>
<text x="161.9" y="102.5">QD</text>
<text x="162" y="105">QE</text>
<text x="162.1" y="107.6">QF</text>
<text x="245.4" y="105.6">W25Q80</text>
<text x="247.8" y="103.3">U5</text>
<text x="67.5" y="110.1">G3/IOB_25B</text>
<text x="70.4" y="112.6">IOB_29B</text>
<text x="150.4" y="110.1">~{OE}</text>
<text x="161.8" y="110.1">QG</text>
<text x="161.9" y="112.6">QH</text>
<text x="242.3" y="112.6">SIO1/SO</text>
<text x="242.3" y="110.1">SIO0/SI</text>
<text x="251.8" y="110.1">VCC</text>
<text x="62.2" y="117.7">SPI_SDO/IOB_32A</text>
<text x="70.4" y="115.2">IOB_31B</text>
<text x="158.1" y="119.1" transform="rotate(-90 158.1 119.1)">GND</text>
<text x="161.5" y="117.7">QH'</text>
<text x="242.3" y="115.2">SIO2/~{W}</text>
<text x="242.3" y="117.7">SIO3/~{HOLD}</text>
<text x="264.3" y="116.6">C13</text>
<text x="264.4" y="118.9">100n</text>
<text x="61.1" y="125.3">~{SPI_CSn}/IOB_35B</text>
<text x="62.3" y="122.8">SPI_SCK/IOB_34A</text>
<text x="63.1" y="120.3">SPI_SDI/IOB_33B</text>
<text x="242.3" y="122.8">~{CS}</text>
<text x="242.3" y="120.3">SCK</text>
<text x="252" y="122.8">VSS</text>
<text x="142.9" y="129.7">GND</text>
<text x="155.6" y="129.7">GND</text>
<text x="259.8" y="129.7">GND</text>
<text x="28.2" y="136.9">C4</text>
<text x="39.1" y="133">VCC_IO0</text>
<text x="70.5" y="135.5">IOT_37A</text>
<text x="70.5" y="133">IOT_36B</text>
<text x="244.1" y="137.4">J3</text>
<text x="252.3" y="136.2">+3V3</text>
<text x="26.2" y="139.2">100n</text>
<text x="70.5" y="140.6">IOT_39A</text>
<text x="70.5" y="138">IOT_38B</text>
<text x="70.5" y="143.1">IOT_41A</text>
<text x="148.7" y="143.2">R7</text>
<text x="168.6" y="143.3">SW_Push</text>
<text x="170.8" y="141">SW1</text>
<text x="243.7" y="139.7">SPI</text>
<text x="31.2" y="147.5">GND</text>
<text x="70.5" y="145.7">IOT_42B</text>
<text x="70.5" y="148.2">IOT_43A</text>
<text x="148.4" y="145.5">1k5</text>
<text x="67.7" y="155.8">G0/IOT_46B</text>
<text x="67.7" y="153.3">G1/IOT_45A</text>
<text x="70.5" y="150.7">IOT_44B</text>
<text x="178.5" y="155.1">GND</text>
<text x="266" y="154.4">DONE</text>
<text x="266.1" y="152.1">D2</text>
<text x="70.5" y="158.4">IOT_48B</text>
<text x="70.5" y="160.9">IOT_49A</text>
<text x="70.5" y="163.4">IOT_50B</text>
<text x="70.5" y="166">IOT_51A</text>
<text x="252.2" y="162.8">GND</text>
<text x="262.3" y="162.8">GND</text>
<text x="72.8" y="173.6">RGB1</text>
<text x="72.8" y="171.1">RGB2</text>
<text x="99.9" y="169.2">+3V3</text>
<text x="145.6" y="169.2">+3V3</text>
<text x="72.8" y="176.1">RGB0</text>
<text x="59.1" y="182.1" transform="rotate(-90 59.1 182.1)">GND</text>
<text x="117.8" y="180.1">LP1</text>
<text x="118" y="182.4">LightPipe</text>
<text x="142.6" y="182.4">5k1</text>
<text x="143.4" y="180.1">R6</text>
<text x="151.5" y="180.1">R8</text>
<text x="151.7" y="182.4">5k1</text>
<text x="38.3" y="188.8">U1</text>
<text x="39.3" y="186.3">ICE40UP5K-SG48</text>
<text x="90.4" y="188.8">STATUS</text>
<text x="92.8" y="186.3">D1</text>
<text x="56.6" y="193.2">GND</text>
</g>
<g font-size="1.8" fill="#0000c2">
<text x="198.1" y="19.3">f_c_lo = 13.6 Hz</text>
<text x="198.1" y="21.3">f_c_hi = 106 Hz</text>
<text x="198.1" y="25.4">(Dual pole RC with different first resistor)</text>
<text x="269.2" y="158">Must be Blue !</text>
<text x="269.2" y="160">Need High Vf !</text>
</g>
<g font-size="1.8">
<text x="116.8" y="25.4">usb_pu_i</text>
<text x="116.8" y="30.5">usb_dp_i</text>
<text x="116.8" y="33">usb_dn_i</text>
<text x="193" y="40.6">clk_tune_lo</text>
<text x="193" y="45.7">clk_tune_hi</text>
<text x="267.9" y="43.2">clk_30m72</text>
<text x="116.8" y="50.8">dbg_rx_i</text>
<text x="116.8" y="48.2">dbg_tx_i</text>
<text x="87.6" y="63.5">clk_30m72</text>
<text x="86.8" y="68.6">clk_tune_lo</text>
<text x="86.8" y="66">clk_tune_hi</text>
<text x="90" y="76.2">i2c_sda</text>
<text x="90.6" y="73.6">i2c_scl</text>
<text x="91.3" y="83.8">cdone</text>
<text x="89.9" y="86.3">~{creset}</text>
<text x="88.8" y="94">usb_dn_i</text>
<text x="134.6" y="94">flash_mosi</text>
<text x="171.3" y="94">e1_led0</text>
<text x="88.8" y="96.5">usb_dp_i</text>
<text x="88.8" y="99">usb_pu_i</text>
<text x="89.2" y="101.6">dbg_tx_i</text>
<text x="134.6" y="99">flash_sck</text>
<text x="134.6" y="101.6">cdone</text>
<text x="171.3" y="99">e1_led2</text>
<text x="171.3" y="96.5">e1_led1</text>
<text x="171.3" y="101.6">e1_led3</text>
<text x="89.1" y="104.1">dbg_rx_i</text>
<text x="91.8" y="106.7">gpio0</text>
<text x="134.6" y="106.7">e1_led_rclk</text>
<text x="171.3" y="106.7">e1_led5</text>
<text x="171.3" y="104.1">e1_led4</text>
<text x="91.8" y="109.2">gpio1</text>
<text x="91.8" y="111.7">gpio2</text>
<text x="171.3" y="111.7">e1_led7</text>
<text x="171.3" y="109.2">e1_led6</text>
<text x="200.7" y="109.2">flash_mosi</text>
<text x="200.7" y="111.7">flash_miso</text>
<text x="86.9" y="114.3">e1_led_rclk</text>
<text x="87.3" y="119.4">flash_miso</text>
<text x="87.3" y="116.8">flash_mosi</text>
<text x="200.7" y="119.4">flash_sck</text>
<text x="88.1" y="124.4">~{flash_cs}</text>
<text x="88.5" y="121.9">flash_sck</text>
<text x="200.7" y="121.9">~{flash_cs}</text>
<text x="200.7" y="129.5">cdone</text>
<text x="200.7" y="132.1">~{creset}</text>
<text x="134.6" y="147.3">e1_led_rclk</text>
<text x="154.9" y="147.3">~{boot_sw}</text>
<text x="137.2" y="185.4">i2c_sda</text>
<text x="137.2" y="187.9">i2c_scl</text>
</g>
<g font-size="1.8" fill="#848400">
<text x="179.2" y="41.5">usb_dn</text>
<text x="179.2" y="39">usb_dp</text>
<text x="179.2" y="46.6">dbg_rx</text>
<text x="179.2" y="44.1">dbg_tx</text>
<text x="97.9" y="59.3">gps_tx</text>
<text x="97.9" y="61.8">gps_rx</text>
<text x="97.9" y="72">gps_pps</text>
<text x="97.9" y="74.5">i2c_scl</text>
<text x="97.9" y="77.1">i2c_sda</text>
<text x="97.9" y="92.3">~{gps_reset}</text>
<text x="97.9" y="133">e1B_rx_hi_n</text>
<text x="97.9" y="135.5">e1B_rx_hi_p</text>
<text x="97.9" y="140.6">e1B_rx_lo_p</text>
<text x="97.9" y="143.1">e1_rx_bias0</text>
<text x="97.9" y="138">e1B_rx_lo_n</text>
<text x="97.9" y="148.2">e1A_rx_lo_p</text>
<text x="97.9" y="145.7">e1A_rx_lo_n</text>
<text x="97.9" y="155.8">e1_rx_bias1</text>
<text x="97.9" y="150.7">e1B_tx_hi</text>
<text x="97.9" y="153.3">e1B_tx_lo</text>
<text x="97.9" y="158.4">e1A_tx_lo</text>
<text x="97.9" y="160.9">e1A_tx_hi</text>
<text x="97.9" y="166">e1A_rx_hi_p</text>
<text x="97.9" y="163.4">e1A_rx_hi_n</text>
</g>
<g font-size="1.8" fill="#000084">
<text x="186.8" y="89.8">e1_led[0..7]</text>
<text x="113.1" y="117.7">gpio[0..2]</text>
</g>
</svg>
